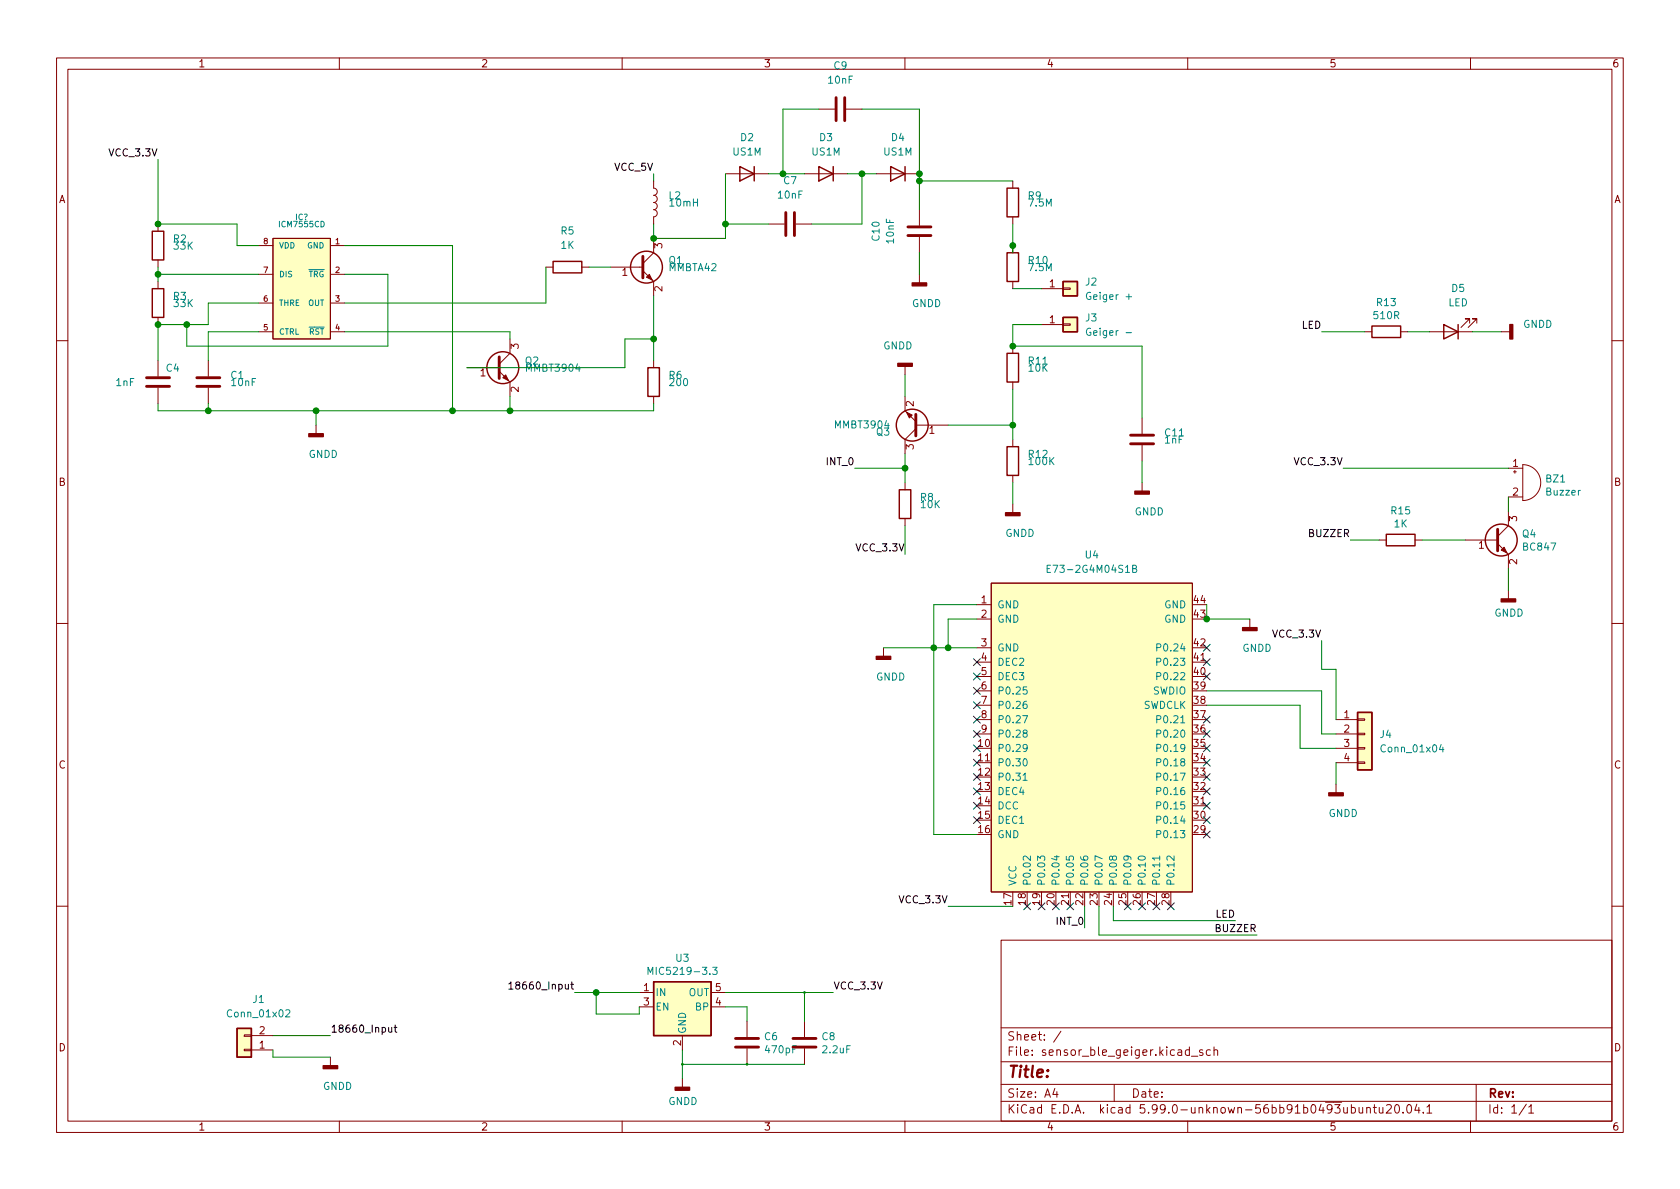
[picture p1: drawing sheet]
<svg xmlns="http://www.w3.org/2000/svg" width="297mm" height="210mm" viewBox="0 0 297 210" stroke-linecap="round" stroke-linejoin="round" font-family="sans-serif">
<g fill="none" stroke="#840000" stroke-width=".18">
<path d="M10 10.2h277v190.1h-277zM12 12.2h273v186.1h-273zM60 10.2v2M110 10.2v2M144.8 19.3h2.8M149.6 19.3h2.8M160 10.2v2M210 10.2v2M260 10.2v2M27.9 39.6v1.3M115.6 32v1.3a.64 .64 0 0 1 .6 .6 .64 .64 0 0 1-.6 .6 .64 .64 0 0 1 .6 .7 .64 .64 0 0 1-.6 .6 .64 .64 0 0 1 .6 .6 .64 .64 0 0 1-.6 .7 .64 .64 0 0 1 .6 .6 .64 .64 0 0 1-.6 .6v1.3M128.3 30.7h7.6"/>
<path d="M135.9 39.6h2.8M140.7 39.6h2.8M142.2 30.7h7.7M154.9 30.7h7.7M162.6 37.1v2.8M179.1 32v1.3M179.1 38.3v1.3M27.9 46v1.2M27.9 49.8v1.2M27.9 56.1v1.3M45.7 58.7h2.6M45.7 43.4h2.6"/>
<path d="M45.7 48.5h2.6M45.7 53.6h2.6M48.3 42.2h10.1v17.7h-10.1zM58.4 58.7h2.6M58.4 43.4h2.6M58.4 48.5h2.6M58.4 53.6h2.6M90.2 59.9v2.6l-1.9 1.9M96.5 47.2h1.3M102.9 47.2h1.2M107.9 47.2h5.8M113.7 47.9l1.9 1.9v2.5"/>
<path d="M115.6 42.2v2.5l-1.9 1.9M162.6 41.9v2.8M162.6 48.5v1.5M179.1 43.4v1.3M179.1 49.8v1.2M184.1 51h3.9M184.1 57.4h3.9M188 50.9h1.2v.3h-1.2zM188 57.3h1.2v.2h-1.2zM241.3 58.7h1.3M247.6 58.7h1.3M252.7 58.7h7.6"/>
<path d="M259.8 57.1v-.7h-.7h.7l-1.5 1.5M261.1 57.1v-.7h-.8h.8l-1.5 1.5M265.4 58.7h1.6M10 60.2h2M27.9 63.7v2.8M27.9 68.6v2.8M36.8 63.7v2.8M36.8 68.6v2.8M55.9 75.2v1.5M82.5 65h5.8M88.3 65.7l1.9 1.9v2.5M115.6 63.7v1.3"/>
<path d="M115.6 70.1v1.3M160 70.1v2.5l1.9 1.9M160 64.8v1.5M161.9 75.8l-1.9 1.9v2.6M161.9 75.2h5.7M179.1 61.2v1.3M179.1 67.6v1.2M179.1 77.7v1.3M201.9 73.9v2.8M201.9 78.7v2.8M285 60.2h2M160 85.3v1.3"/>
<path d="M160 91.7v1.3M179.1 84.1v1.2M179.1 89.1v1.6M201.9 85.3v1.6M243.8 95.5h1.3M250.2 95.5h1.3M259.1 95.5h5.7M264.8 96.1l1.9 1.9v2.6M266.7 82.8h2.5M266.7 87.9h2.5M266.7 90.4v2.6l-1.9 1.9M267.6 83.4h.5"/>
<path d="M267.8 83.2v.5M269.2 82.2a3.2 3.2 0 0 1 3.2 3.1 3.2 3.2 0 0 1-3.2 3.2zM10 110.2h2M156.2 114.5v1.6M172.7 106.9h2.6M172.7 109.5h2.6M172.7 114.5h2.6M172.7 117.1h2.6M172.7 119.6h2.6M175.3 103.1h35.5v54.6h-35.5zM210.8 117.1h2.6M221 109.5v1.5"/>
<path d="M266.7 104.4v1.5M285 110.2h2M172.7 127.2h2.6M172.7 129.8h2.6M172.7 134.9h2.6M172.7 122.2h2.6M172.7 124.7h2.6M236.2 127.2h3.8M236.2 129.8h3.8M236.2 132.3h3.8M236.2 134.9h3.8M236.2 138.7v1.5"/>
<path d="M240 134.7h1.3v.3h-1.3zM240 132.2h1.3v.3h-1.3zM240 127.1h1.3v.3h-1.3zM240 129.7h1.3v.2h-1.3zM189.2 157.7v2.6M210.8 142.5h2.6M10 160.2h2M113 175.5h2.6M113 178h2.6M125.7 175.5h2.6M125.7 178h2.6M177 166.3h108v32h-108z"/>
<path d="M285 160.2h2M43.2 183h1.2v.3h-1.2zM43.2 185.5h1.2v.3h-1.2zM44.4 185.7h3.9M44.4 183.1h3.9M58.4 186.9v1.6M60 198.3v2M110 198.3v2M120.6 183.1v2.6M120.6 190.7v1.6M132.1 180.6v2.8M132.1 185.4v2.8"/>
<path d="M142.2 180.6v2.8M142.2 185.4v2.8M160 198.3v2M177 194.8h108M177 191.8h108M177 187.8h108M177 181.8h108M186.5 192.5l-.4 1h1M186.9 193v1M187.6 182.4l-1.3 1.9M197 191.8v3M210 198.3v2"/>
<path d="M210.3 185.7l-.4-.1-.3 .3v.4l.1 .3h.6M210.3 185.1v1.5M210.6 186.8h1.2M212.6 185.7l-.3-.1-.2 .2v.3l.5 .1v.4h-.5M214 185.7l-.4-.1-.3 .3v.4l.1 .3h.6M214.6 185.8l.3-.2 .3 .1 .1 .9M214.6 185.1v1.5M241.6 196l.3-.2 .3 .1 .1 .9M241.6 195.8v1M242.8 195.8h.6M243 195.3v1.3l.4 .2M243.9 195.8v1h.4l.2-.1"/>
<path d="M244.5 195.8v1M245.1 195.5l.6-.2 .2 .2 .1 .3-.9 1h.9M246.8 195.4l.1-.1a.81 .81 0 0 1 .6 .7 .81 .81 0 0 1-.3 .8h-.1a.81 .81 0 0 1-.6-.6 .81 .81 0 0 1 .3-.8zM248.1 196.7v.1M248.9 195.4l.2-.1a.81 .81 0 0 1 .6 .7 .81 .81 0 0 1-.3 .8h-.2a.81 .81 0 0 1-.6-.6 .81 .81 0 0 1 .3-.8zM250.5 195.3l-.4 1h1M250.9 195.8v1M251.6 196.7v.1M252.3 195.8l.4-.5v1.5M252.3 196.8h.8M260 198.3v2M261 191.8v6.5"/>
<path d="M269.9 195.3l-1.3 1.9M270.3 195.8l.4-.5v1.5M270.3 196.8h.9"/>
</g>
<g fill="none" stroke="#840000" stroke-width=".25">
<path d="M130.8 29.5l2.5 1.2-2.5 1.3zM133.3 29.5v2.5M144.8 29.5l2.5 1.2-2.5 1.3zM147.3 29.5v2.5M157.5 29.5l2.5 1.2-2.5 1.3zM160 29.5v2.5M178.1 33.3h2v5h-2zM26.9 51h2.1v5.1h-2.1zM26.9 40.9h2.1v5.1h-2.1zM97.8 46.2h5.1v2.1h-5.1zM178.1 44.7h2v5.1h-2zM188 49.8h2.5v2.5h-2.5z"/>
<path d="M188 56.1h2.5v2.6h-2.5zM242.6 57.7h5v2h-5zM255.3 57.4l2.5 1.3-2.5 1.2zM257.8 57.4v2.5M114.6 65h2v5.1h-2zM178.1 62.5h2v5.1h-2zM178.1 79h2v5.1h-2zM159 86.6h2v5.1h-2zM245.1 94.5h5.1v2h-5.1zM240 126h2.6v10.1h-2.6zM115.6 173.6h10.1v9.5h-10.1zM41.9 181.9h2.5v5h-2.5z"/>
<circle cx="114.3" cy="47.2" r="2.82"/>
<circle cx="88.9" cy="65" r="2.82"/>
<circle cx="161.3" cy="75.2" r="2.82"/>
<circle cx="265.4" cy="95.5" r="2.82"/>
</g>
<g fill="none" stroke="#840000" stroke-width=".51">
<path d="M147.8 17.3v4M149.4 17.3v4M138.9 37.6v4.1M140.5 37.6v4.1M113.7 45.3v3.8M160.5 40.1h4.1M160.5 41.7h4.1M25.9 68.3h4.1M25.9 66.8h4.1M34.8 68.3h4.1M34.8 66.8h4.1M88.3 63.1v3.8"/>
<path d="M161.9 73.3v3.8M199.9 78.5h4.1M199.9 77h4.1M264.8 93.6v3.8M130 185.2h4.1M130 183.6h4.1M140.2 185.2h4.1M140.2 183.6h4.1"/>
</g>
<g fill="#840000" stroke="#840000" stroke-width=".18">
<path d="M88.9 66.8l.5-.5 .5 1z"/>
<path d="M114.8 48.5l.5 1-1-.5z"/>
<path d="M160.3 72.9l1 .5-.5 .5z"/>
<path d="M265.4 97.3l.5-.5 .5 1z"/>
</g>
<g fill="#840000" stroke="#840000" stroke-width=".25">
<path d="M54.6 76.7h2.5v.5h-2.5z"/>
<path d="M161.3 50h2.5v.5h-2.5z"/>
<path d="M265.4 105.9h2.6v.5h-2.6z"/>
<path d="M267 57.4h.5v2.5h-.5z"/>
<path d="M200.7 86.9h2.5v.5h-2.5z"/>
<path d="M177.8 90.7h2.5v.5h-2.5z"/>
<path d="M158.7 64.3h2.6v.5h-2.6z"/>
<path d="M119.4 192.3h2.5v.5h-2.5z"/>
<path d="M57.1 188.5h2.6v.5h-2.6z"/>
<path d="M154.9 116.1h2.6v.5h-2.6z"/>
<path d="M219.7 111h2.5v.5h-2.5z"/>
<path d="M234.9 140.2h2.6v.5h-2.6z"/>
</g>
<g fill="#ffffc2" stroke="#ffffc2" stroke-width=".18">
<path d="M41.9 181.9h2.5v5h-2.5z"/>
<path d="M240 126h2.6v10.1h-2.6z"/>
<path d="M115.6 173.6h10.1v9.5h-10.1z"/>
<path d="M48.3 42.2h10.1v17.7h-10.1z"/>
<path d="M175.3 103.1h35.5v54.6h-35.5z"/>
<path d="M188 49.8h2.5v2.5h-2.5z"/>
<path d="M188 56.1h2.5v2.6h-2.5z"/>
</g>
<g fill="none" stroke="#008484" stroke-width=".18">
<path d="M192.8 58.1a.59 .59 0 0 0-.7 .6 .59 .59 0 0 0 .7 .6l.1-.5h-.3M199.1 52.5h1M199.1 58.8h1M185.8 100h-.7v1.2h.7M185.1 100.6h.5M200.3 100.6l.5-.1 .1-.2v-.2l-.6-.1v1.2h.5l.1-.1 .1-.3-.3-.2M204.5 119.6l.6-.1 .2-.1-.1-.3-.7-.2v1.3M204.5 117.1l.6-.1 .2-.2-.1-.3-.7-.1v1.3M204.5 114.5h.6l.2-.2-.1-.3-.7-.1v1.2M180.8 126.6h.9l-.6 1.2M180.9 137.1l.4-.4v1.3M180.9 138h.7"/>
<path d="M181.1 134.2h.1a.68 .68 0 0 1 .4 .6 .68 .68 0 0 1-.4 .6 .84 .84 0 0 1-.1-1.2zM181.1 129.6l-.2-.2v-.2l.2-.1 .4 .1 .1 .1v.2l-.6 .2-.1 .2v.3l.2 .2 .4-.1 .1-.2v-.3l-.2-.2M181.5 124l-.4 .1a.85 .85 0 0 0 0 1.2l.5-.1v-.5l-.2-.2-.4 .1-.1 .1M181.6 121.5h-.7v.6l.2-.1h.4l.1 .2v.4l-.2 .1-.5-.1M181.6 132.2l-.2 .2h-.4l-.1-.2 .1-.5 .4-.1 .2 .2a.84 .84 0 0 1-.3 1.1h-.3M204.5 139.9h.6l.2-.2-.1-.3-.7-.1v1.2M204.5 137.4l.6-.1 .2-.2-.1-.3-.7-.1v1.3M204.5 134.8h.6l.2-.2-.1-.3-.7-.1v1.2M204.5 132.3l.6-.1 .2-.1-.1-.3-.7-.2v1.3M204.5 129.8l.6-.1 .2-.2-.1-.3-.7-.1v1.3M204.5 127.2h.6l.2-.2-.1-.3-.7-.1v1.2M254.8 131.6l-.3 .9h.8"/>
<path d="M255.1 132.1v.9M182.2 151.4v.8l-.9-.8-.4 .2 .1 .5M183.5 152.2v-.8l.4 .4 .2-.4h.5l.1 .2-.1 .6M186.4 151.5h.9M186.8 151.3v.8l-.9-.3M188.5 151.4v.6l.6 .1-.1-.2 .1-.4 .2-.1h.4l.1 .2-.1 .5M191.1 151.5v.4a.86 .86 0 0 0 1.2 0l-.1-.5h-.4l-.2 .2v.4l.2 .1M194.9 151.9l-1.3-.6v.9M196.7 151.6l.2-.2h.4l.1 .2-.1 .4-.4 .1-.1-.1-.2-.6h-.2l-.2 .1v.4l.1 .1 .2 .1 .2-.2M199.2 151.4l.3 .2v.3l-.3 .2-.4-.1-.1-.4 .1-.2a.84 .84 0 0 1 1.2 .3v.3M201.4 151.5a.69 .69 0 0 1 1.1 .3 .72 .72 0 0 1-1.3-.1zM204.5 147.5h.6l.2-.2-.1-.3-.7-.1v1.2"/>
<path d="M204.5 145l.6-.1 .2-.1-.1-.3-.7-.2v1.3M204.5 142.5l.6-.1 .2-.2-.1-.3-.7-.1v1.3M205 151.7h-1.2l.3 .4M205 151.4v.7M207.6 151.4v.8l-.9-.8-.4 .2 .1 .5M50.5 178.7l.5-.1 .3 .3-.8 .9h.8M114.6 172.3v-1.3l.4 1 .4-1v1.3M126 171h.8l-.4 .5 .3 .2v.5l-.2 .1-.5-.1"/>
</g>
<path d="M90 174l.3-.4v1.3M90 174.9h.7M68.7 181.7l.1 .8h.3l.2-.1M69.3 181.7v.8M69.7 181.7h.5M69.9 181.3v1l.3 .2" fill="none" stroke="#000" stroke-width=".18"/>
<g fill="none" stroke="#008400" stroke-width=".18">
<path d="M144.8 19.3h-6.4v11.4M152.4 19.3h10.2v17.8M27.9 28.2v11.4h14v3.8h3.8M115.6 30.7v1.3M128.3 30.7v11.5h-12.7v-2.6M128.3 39.6h7.6M135.9 30.7h6.3M149.9 30.7h5M152.4 30.7v8.9h-8.9M162.6 32h16.5M179.1 39.6v5.1M27.9 47.2v2.6"/>
<path d="M27.9 48.5h17.8M45.7 53.6h-8.9v3.8h-8.9v6.3M45.7 58.7h-8.9v5M61 48.5h7.6v12.7h-35.6v-3.8M61 58.7h29.2v1.2M61 43.4h19v29.2M96.5 47.2v6.4h-35.5M104.1 47.2h3.8M115.6 52.3v11.4M115.6 59.9h-5.1v5.1h-28M162.6 44.7v3.8M179.1 51h5"/>
<path d="M184.1 57.4h-5v3.8h22.8v12.7M233.7 58.7h7.6M248.9 58.7h3.8M260.3 58.7h5.1M27.9 71.4v1.2h87.7v-1.2M36.8 71.4v1.2M55.9 72.6v2.6M90.2 70.1v2.5M160 66.3v3.8M167.6 75.2h11.5M179.1 68.8v8.9M151.1 82.8h8.9"/>
<path d="M160 80.3v5M160 93v5M179.1 85.3v3.8M201.9 81.5v3.8M237.5 82.8h29.2M238.8 95.5h5M251.5 95.5h7.6M266.7 87.9v2.5M156.2 114.5h16.5M172.7 109.5h-5.1v5M172.7 106.9h-7.6v40.7h7.6M213.4 106.9v2.6h7.6"/>
<path d="M233.7 113.3v5.1h2.5v8.8M266.7 100.6v3.8M213.4 124.7h16.5v7.6h6.3M213.4 122.2h20.3v7.6h2.5M236.2 134.9v3.8M101.6 175.5h11.4M105.4 175.5v3.8h7.6v-1.3M128.3 175.5h19M128.3 178h3.8v2.6M142.2 175.5v5.1M167.6 160.3h11.5M191.8 160.3v3.8"/>
<path d="M194.3 160.3v5h27.9M196.8 160.3v2.5h21.6M48.3 185.7v1.2h10.1M48.3 183.1h10.1M120.6 188.2h21.6M120.6 185.7v5"/>
</g>
<g fill="none" stroke="#000084" stroke-width=".18">
<path d="M172.1 116.5l1.2 1.2M172.1 119l1.2 1.2M173.3 116.5l-1.2 1.2M173.3 119l-1.2 1.2M212.8 119l1.2 1.2M212.8 116.5l1.2 1.2M212.8 113.9l1.2 1.3M214 119l-1.2 1.2M214 116.5l-1.2 1.2M214 113.9l-1.2 1.3M172.1 131.7l1.2 1.2M172.1 126.6l1.2 1.3"/>
<path d="M172.1 136.8l1.2 1.2M172.1 134.3l1.2 1.2M172.1 129.2l1.2 1.2M172.1 124.1l1.2 1.2M172.1 139.3l1.2 1.3M172.1 121.6l1.2 1.2M173.3 131.7l-1.2 1.2M173.3 126.6l-1.2 1.3M173.3 136.8l-1.2 1.2M173.3 134.3l-1.2 1.2M173.3 129.2l-1.2 1.2M173.3 124.1l-1.2 1.2"/>
<path d="M173.3 139.3l-1.2 1.3M173.3 121.6l-1.2 1.2M212.8 136.8l1.2 1.2M212.8 134.3l1.2 1.2M212.8 126.6l1.2 1.3M212.8 139.3l1.2 1.3M212.8 131.7l1.2 1.2M212.8 129.2l1.2 1.2M214 136.8l-1.2 1.2M214 134.3l-1.2 1.2M214 126.6l-1.2 1.3M214 139.3l-1.2 1.3"/>
<path d="M214 131.7l-1.2 1.2M214 129.2l-1.2 1.2M172.1 144.4l1.2 1.2M172.1 141.9l1.2 1.2M173.3 144.4l-1.2 1.2M173.3 141.9l-1.2 1.2M181 159.7l1.2 1.2M182.2 159.7l-1.2 1.2M183.5 159.7l1.3 1.2M184.8 159.7l-1.3 1.2M186.1 159.7l1.2 1.2M187.3 159.7l-1.2 1.2"/>
<path d="M188.6 159.7l1.2 1.2M189.8 159.7l-1.2 1.2M198.8 159.7l1.2 1.2M200 159.7l-1.2 1.2M201.3 159.7l1.2 1.2M202.5 159.7l-1.2 1.2M203.9 159.7l1.2 1.2M205.1 159.7l-1.2 1.2M206.4 159.7l1.2 1.2M207.6 159.7l-1.2 1.2M212.8 147l1.2 1.2M212.8 144.4l1.2 1.2"/>
<path d="M212.8 141.9l1.2 1.2M214 147l-1.2 1.2M214 144.4l-1.2 1.2M214 141.9l-1.2 1.2"/>
</g>
<g fill="#008400" stroke="#008400" stroke-width=".18">
<circle cx="162.6" cy="30.7" r=".51"/>
<circle cx="160" cy="82.8" r=".51"/>
<circle cx="179.1" cy="61.2" r=".51"/>
<circle cx="179.1" cy="43.4" r=".51"/>
<circle cx="213.4" cy="109.5" r=".51"/>
<circle cx="165.1" cy="114.5" r=".51"/>
<circle cx="179.1" cy="75.2" r=".51"/>
<circle cx="115.6" cy="42.2" r=".51"/>
<circle cx="128.3" cy="39.6" r=".51"/>
<circle cx="138.4" cy="30.7" r=".51"/>
<circle cx="162.6" cy="32" r=".51"/>
<circle cx="55.9" cy="72.6" r=".51"/>
<circle cx="80" cy="72.6" r=".51"/>
<circle cx="90.2" cy="72.6" r=".51"/>
<circle cx="27.9" cy="57.4" r=".51"/>
<circle cx="33" cy="57.4" r=".51"/>
<circle cx="36.8" cy="72.6" r=".51"/>
<circle cx="27.9" cy="48.5" r=".51"/>
<circle cx="27.9" cy="39.6" r=".51"/>
<circle cx="115.6" cy="59.9" r=".51"/>
<circle cx="167.6" cy="114.5" r=".51"/>
<circle cx="105.4" cy="175.5" r=".51"/>
<circle cx="120.6" cy="188.2" r=".15"/>
<circle cx="132.1" cy="188.2" r=".15"/>
<circle cx="142.2" cy="175.5" r=".15"/>
<circle cx="152.4" cy="30.7" r=".51"/>
</g>
<text font-size="2.8" fill="#840000" x="178" y="190.6">Title:</text>
<g font-size="2.1" fill="#840000">
<text x="178" y="184">Sheet: /</text>
<text x="178" y="186.7">File: sensor_ble_geiger.kicad_sch</text>
<text x="178" y="196.9">KiCad E.D.A. kicad 5.99.0-unknown-56bb91b04~93~ubuntu20.04.1</text>
<text x="178" y="194.1">Size: A4</text>
<text x="200" y="194.1">Date:</text>
<text x="263" y="194.1">Rev:</text>
<text x="263" y="196.9">Id: 1/1</text>
</g>
<g font-size="1.8" fill="#840000">
<text x="35" y="11.9">1</text>
<text x="85" y="11.9">2</text>
<text x="135" y="11.9">3</text>
<text x="185" y="11.9">4</text>
<text x="235" y="11.9">5</text>
<text x="285" y="11.9">6</text>
<text x="10.3" y="35.9">A</text>
<text x="285.3" y="35.9">A</text>
<text x="117.1" y="43.9" transform="rotate(-90 117.1 43.9)">3</text>
<text x="110" y="48.8">1</text>
<text x="117.1" y="51.5" transform="rotate(-90 117.1 51.5)">2</text>
<text x="185.6" y="50.8">1</text>
<text x="185.6" y="57.1">1</text>
<text x="91.7" y="61.7" transform="rotate(-90 91.7 61.7)">3</text>
<text x="84.9" y="66.5">1</text>
<text x="91.7" y="69.3" transform="rotate(-90 91.7 69.3)">2</text>
<text x="161.5" y="71.9" transform="rotate(-90 161.5 71.9)">2</text>
<text x="164.3" y="76.7">1</text>
<text x="161.5" y="79.5" transform="rotate(-90 161.5 79.5)">3</text>
<text x="267.5" y="82.5">1</text>
<text x="10.3" y="85.9">B</text>
<text x="267.5" y="87.6">2</text>
<text x="285.3" y="85.9">B</text>
<text x="268.2" y="92.2" transform="rotate(-90 268.2 92.2)">3</text>
<text x="261.4" y="97">1</text>
<text x="268.2" y="99.8" transform="rotate(-90 268.2 99.8)">2</text>
<text x="173.5" y="106.7">1</text>
<text x="211.1" y="106.7">44</text>
<text x="173.5" y="109.2">2</text>
<text x="211.1" y="109.2">43</text>
<text x="173.5" y="114.3">3</text>
<text x="173.5" y="116.8">4</text>
<text x="173.5" y="119.4">5</text>
<text x="211.1" y="119.4">40</text>
<text x="211.1" y="116.8">41</text>
<text x="211.1" y="114.3">42</text>
<text x="173.5" y="121.9">6</text>
<text x="173.5" y="124.5">7</text>
<text x="211.1" y="124.5">38</text>
<text x="211.1" y="121.9">39</text>
<text x="173.5" y="127">8</text>
<text x="173.5" y="129.5">9</text>
<text x="211.1" y="129.5">36</text>
<text x="211.1" y="127">37</text>
<text x="237.6" y="127">1</text>
<text x="237.6" y="129.5">2</text>
<text x="10.3" y="135.9">C</text>
<text x="173" y="132.1">10</text>
<text x="173" y="134.6">11</text>
<text x="173" y="137.2">12</text>
<text x="211.1" y="137.2">33</text>
<text x="211.1" y="134.6">34</text>
<text x="211.1" y="132.1">35</text>
<text x="237.6" y="132.1">3</text>
<text x="237.6" y="134.6">4</text>
<text x="285.3" y="135.9">C</text>
<text x="173" y="139.7">13</text>
<text x="173" y="142.2">14</text>
<text x="211.1" y="142.2">31</text>
<text x="211.1" y="139.7">32</text>
<text x="173" y="144.8">15</text>
<text x="173" y="147.3">16</text>
<text x="211.1" y="147.3">29</text>
<text x="211.1" y="144.8">30</text>
<text x="178.8" y="160" transform="rotate(-90 178.8 160)">17</text>
<text x="181.4" y="160" transform="rotate(-90 181.4 160)">18</text>
<text x="183.9" y="160" transform="rotate(-90 183.9 160)">19</text>
<text x="186.4" y="160" transform="rotate(-90 186.4 160)">20</text>
<text x="189" y="160" transform="rotate(-90 189 160)">21</text>
<text x="191.5" y="160" transform="rotate(-90 191.5 160)">22</text>
<text x="194.1" y="160" transform="rotate(-90 194.1 160)">23</text>
<text x="196.6" y="160" transform="rotate(-90 196.6 160)">24</text>
<text x="199.1" y="160" transform="rotate(-90 199.1 160)">25</text>
<text x="201.7" y="160" transform="rotate(-90 201.7 160)">26</text>
<text x="204.2" y="160" transform="rotate(-90 204.2 160)">27</text>
<text x="206.8" y="160" transform="rotate(-90 206.8 160)">28</text>
<text x="113.8" y="175.3">1</text>
<text x="113.8" y="177.8">3</text>
<text x="126.5" y="177.8">4</text>
<text x="126.5" y="175.3">5</text>
<text x="10.3" y="185.9">D</text>
<text x="45.9" y="185.4">1</text>
<text x="45.9" y="182.9">2</text>
<text x="120.4" y="184.9" transform="rotate(-90 120.4 184.9)">2</text>
<text x="285.3" y="185.9">D</text>
<text x="35" y="199.9">1</text>
<text x="85" y="199.9">2</text>
<text x="135" y="199.9">3</text>
<text x="185" y="199.9">4</text>
<text x="235" y="199.9">5</text>
<text x="285" y="199.9">6</text>
</g>
<g font-size="1.8" fill="#008484">
<text x="146.5" y="14.8">10nF</text>
<text x="147.5" y="12.2">C9</text>
<text x="129.6" y="27.5">US1M</text>
<text x="130.9" y="24.9">D2</text>
<text x="143.6" y="27.5">US1M</text>
<text x="144.9" y="24.9">D3</text>
<text x="156.3" y="27.5">US1M</text>
<text x="157.6" y="24.9">D4</text>
<text x="118.3" y="35.2">L2</text>
<text x="137.6" y="35.1">10nF</text>
<text x="138.6" y="32.6">C7</text>
<text x="181.8" y="35.2">R9</text>
<text x="99.2" y="41.5">R5</text>
<text x="118.5" y="36.5">10mH</text>
<text x="182" y="36.5">7.5M</text>
<text x="30.7" y="42.9">R2</text>
<text x="30.8" y="44.1">33K</text>
<text x="99.2" y="44">1K</text>
<text x="118.2" y="47.9">MMBTA42</text>
<text x="118.3" y="46.7">Q1</text>
<text x="155.5" y="42.5" transform="rotate(-90 155.5 42.5)">C10</text>
<text x="158" y="43" transform="rotate(-90 158 43)">10nF</text>
<text x="181.9" y="46.7">R10</text>
<text x="182" y="47.9">7.5M</text>
<text x="30.7" y="53">R3</text>
<text x="192" y="50.5">J2</text>
<text x="192.5" y="53">Geiger +</text>
<text x="256.7" y="51.6">D5</text>
<text x="30.8" y="54.3">33K</text>
<text x="161.2" y="54.3">GNDD</text>
<text x="192" y="56.8">J3</text>
<text x="192.8" y="59.4">Geiger -</text>
<text x="243" y="56.4">510R</text>
<text x="243.5" y="54.1">R13</text>
<text x="256" y="54.2">LED</text>
<text x="269.3" y="58">GNDD</text>
<text x="29.4" y="65.7">C4</text>
<text x="92.9" y="64.5">Q2</text>
<text x="93.2" y="65.7">MMBT3904</text>
<text x="156.1" y="61.8">GNDD</text>
<text x="181.9" y="64.5">R11</text>
<text x="181.9" y="65.7">10K</text>
<text x="20.6" y="68.3">1nF</text>
<text x="40.8" y="67">C1</text>
<text x="41" y="68.3">10nF</text>
<text x="118.3" y="67">R6</text>
<text x="118.5" y="68.3">200</text>
<text x="147.8" y="75.7">MMBT3904</text>
<text x="155" y="77">Q3</text>
<text x="206" y="77.2">C11</text>
<text x="54.5" y="81">GNDD</text>
<text x="181.9" y="81">R12</text>
<text x="182" y="82.2">100K</text>
<text x="206" y="78.4">1nF</text>
<text x="162.7" y="88.6">R8</text>
<text x="162.9" y="89.9">10K</text>
<text x="273.4" y="85.3">BZ1</text>
<text x="273.5" y="87.6">Buzzer</text>
<text x="177.7" y="94.9">GNDD</text>
<text x="200.6" y="91.1">GNDD</text>
<text x="246" y="90.9">R15</text>
<text x="246.5" y="93.3">1K</text>
<text x="269.2" y="95">Q4</text>
<text x="186.1" y="101.3">E73-2G4M04S1B</text>
<text x="191.9" y="98.7">U4</text>
<text x="269.4" y="97.3">BC847</text>
<text x="176.3" y="107.6">GND</text>
<text x="205.9" y="107.6">GND</text>
<text x="176.3" y="110.1">GND</text>
<text x="205.9" y="110.1">GND</text>
<text x="264.2" y="109">GNDD</text>
<text x="176.3" y="115.2">GND</text>
<text x="176.3" y="117.7">DEC2</text>
<text x="205.2" y="117.7">P0.23</text>
<text x="205.2" y="115.2">P0.24</text>
<text x="219.6" y="115.3">GNDD</text>
<text x="154.9" y="120.3">GNDD</text>
<text x="176.3" y="120.3">DEC3</text>
<text x="176.3" y="122.8">P0.25</text>
<text x="176.3" y="125.3">P0.26</text>
<text x="202" y="125.3">SWDCLK</text>
<text x="203.8" y="122.8">SWDIO</text>
<text x="205.2" y="120.3">P0.22</text>
<text x="176.3" y="127.9">P0.27</text>
<text x="176.3" y="130.4">P0.28</text>
<text x="205.2" y="130.4">P0.20</text>
<text x="205.2" y="127.9">P0.21</text>
<text x="244" y="130.5">J4</text>
<text x="176.3" y="133">P0.29</text>
<text x="176.3" y="135.5">P0.30</text>
<text x="205.2" y="135.5">P0.18</text>
<text x="205.2" y="133">P0.19</text>
<text x="244.5" y="133">Conn_01x04</text>
<text x="176.3" y="138">P0.31</text>
<text x="176.3" y="140.6">DEC4</text>
<text x="176.3" y="143.1">DCC</text>
<text x="205.2" y="143.1">P0.15</text>
<text x="205.2" y="140.6">P0.16</text>
<text x="205.2" y="138">P0.17</text>
<text x="176.3" y="145.7">DEC1</text>
<text x="176.3" y="148.2">GND</text>
<text x="205.2" y="148.2">P0.13</text>
<text x="205.2" y="145.7">P0.14</text>
<text x="234.9" y="144.5">GNDD</text>
<text x="179.7" y="156.7" transform="rotate(-90 179.7 156.7)">VCC</text>
<text x="182.2" y="156.7" transform="rotate(-90 182.2 156.7)">P0.02</text>
<text x="184.8" y="156.7" transform="rotate(-90 184.8 156.7)">P0.03</text>
<text x="187.3" y="156.7" transform="rotate(-90 187.3 156.7)">P0.04</text>
<text x="189.9" y="156.7" transform="rotate(-90 189.9 156.7)">P0.05</text>
<text x="192.4" y="156.7" transform="rotate(-90 192.4 156.7)">P0.06</text>
<text x="194.9" y="156.7" transform="rotate(-90 194.9 156.7)">P0.07</text>
<text x="197.5" y="156.7" transform="rotate(-90 197.5 156.7)">P0.08</text>
<text x="200" y="156.7" transform="rotate(-90 200 156.7)">P0.09</text>
<text x="202.6" y="156.7" transform="rotate(-90 202.6 156.7)">P0.10</text>
<text x="205.1" y="156.7" transform="rotate(-90 205.1 156.7)">P0.11</text>
<text x="207.6" y="156.7" transform="rotate(-90 207.6 156.7)">P0.12</text>
<text x="115.5" y="172.4">MIC5219-3.3</text>
<text x="119.5" y="170.1">U3</text>
<text x="40.5" y="179.9">Conn_01x02</text>
<text x="44.7" y="177.3">J1</text>
<text x="115.8" y="176.1">IN</text>
<text x="115.8" y="178.7">EN</text>
<text x="121.7" y="176.1">OUT</text>
<text x="123" y="178.7">BP</text>
<text x="121.3" y="182.9" transform="rotate(-90 121.3 182.9)">GND</text>
<text x="135.2" y="183.9">C6</text>
<text x="145.3" y="183.9">C8</text>
<text x="135.5" y="186.2">470pF</text>
<text x="145.6" y="186.2">2.2uF</text>
<text x="57.1" y="192.7">GNDD</text>
<text x="118.1" y="195.4">GNDD</text>
</g>
<g font-size="1.8">
<text x="19.6" y="27.6">VCC_3.3V</text>
<text x="108.7" y="30.2">VCC_5V</text>
<text x="230.1" y="58.1">LED</text>
<text x="146.3" y="82.3">INT_0</text>
<text x="229.1" y="82.3">VCC_3.3V</text>
<text x="231.6" y="95">BUZZER</text>
<text x="151.7" y="97.5">VCC_3.3V</text>
<text x="225.3" y="112.7">VCC_3.3V</text>
<text x="159.3" y="159.7">VCC_3.3V</text>
<text x="187" y="163.5">INT_0</text>
<text x="214.9" y="162.3">LED</text>
<text x="215.1" y="164.8">BUZZER</text>
<text x="91.4" y="175">18660_Input</text>
<text x="147.3" y="175">VCC_3.3V</text>
<text x="58.4" y="182.6">18660_Input</text>
</g>
<g font-size="1.4" fill="#008484">
<text x="49.5" y="40.2">ICM7555CD</text>
<text x="52.2" y="38.9">IC?</text>
<text x="49.3" y="43.9">VDD</text>
<text x="54.3" y="43.9">GND</text>
<text x="49.3" y="49">DIS</text>
<text x="54.5" y="49">~TRG</text>
<text x="49.3" y="59.2">CTRL</text>
<text x="49.3" y="54.1">THRE</text>
<text x="54.5" y="54.1">OUT</text>
<text x="54.6" y="59.2">~RST</text>
</g>
<g font-size="1.4" fill="#840000">
<text x="46.6" y="43.2">8</text>
<text x="59.3" y="43.2">1</text>
<text x="46.6" y="53.3">6</text>
<text x="46.6" y="48.3">7</text>
<text x="59.3" y="48.3">2</text>
<text x="59.3" y="53.3">3</text>
<text x="46.6" y="58.4">5</text>
<text x="59.3" y="58.4">4</text>
</g>
</svg>
